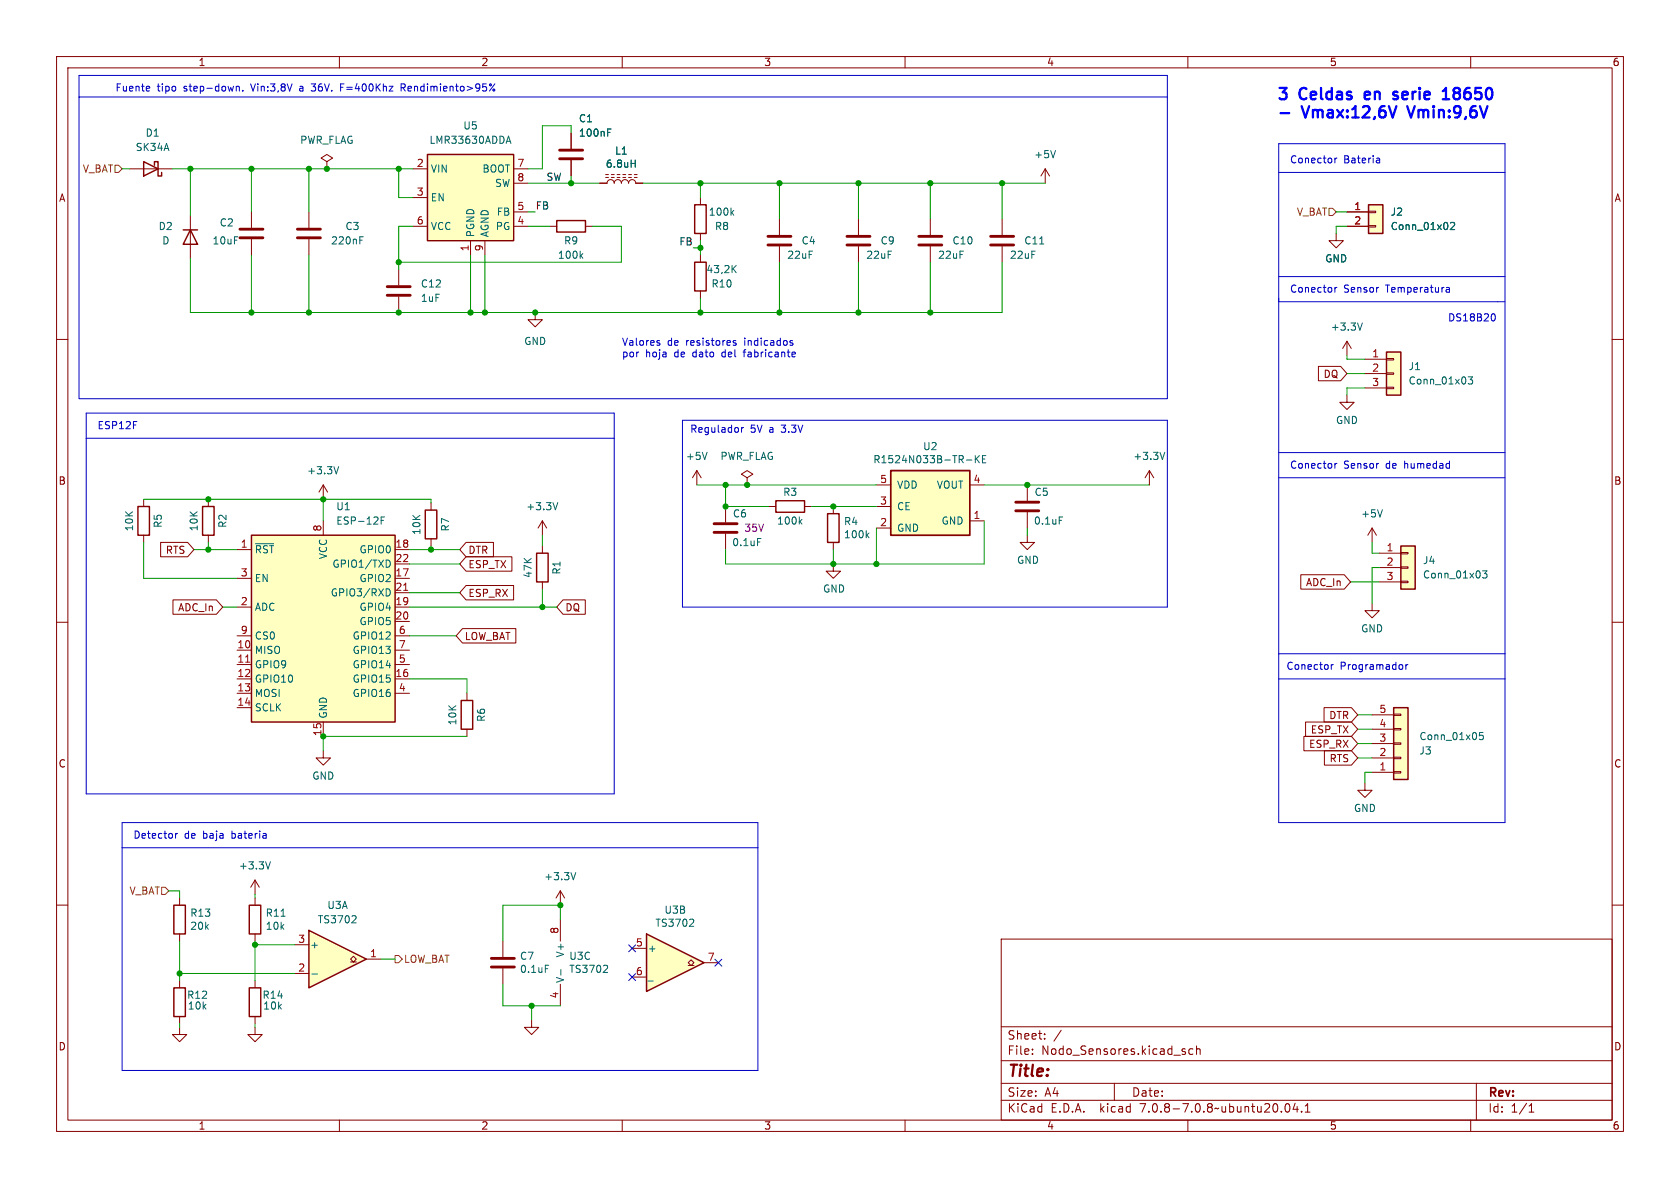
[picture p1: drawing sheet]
<svg xmlns="http://www.w3.org/2000/svg" width="297mm" height="210mm" viewBox="0 0 297 210" stroke-linecap="round" stroke-linejoin="round" font-family="sans-serif">
<g fill="none" stroke="#840000" stroke-width=".18">
<path d="M10 10h277v190h-277zM12 12h273v186h-273zM60 10v2M110 10v2M160 10v2M210 10v2M260 10v2M22.9 29.8h7.6M33.7 38.1v7.6M44.4 37.5v2.8M54.6 37.5v2.8M57.8 28.6l1-.7-1-.6-1 .6 1 .7v1.2"/>
<path d="M57.8 29.8h.1M73 29.8h2.6M73 34.9h2.6M90.8 29.8h2.5M90.8 37.5h2.5M90.8 32.4h2.5M101 23.5v2.8M101 28.3v2.8M10 60h2M44.4 42.3v2.8M54.6 42.3v2.8M70.5 47.6v2.8"/>
<path d="M70.5 52.5v2.7M73 40h2.6M83.2 42.5v2.6M85.7 42.5v2.6M90.8 40h2.5M94.6 55.2v1.3h1.3l-1.3 1.3-1.3-1.3h1.3M285 60h2M181.6 94.6v1.3h1.3l-1.3 1.3-1.3-1.3h1.3M181.6 85.7v2.8M181.6 90.6v2.7M203.2 83.2l-.8 1.3M203.2 83.2v2.5"/>
<path d="M203.2 83.2l.8 1.3M10 110h2M285 110h2M10 160h2M285 160h2M177 166h108v32h-108zM60 198v2M110 198v2M160 198v2M177 194.5h108M177 191.5h108M177 187.5h108"/>
<path d="M177 181.5h108M182.5 186.3v.1M182.5 185.5v.1M184.7 183.6v.1M184.7 182.8v.1M187.6 182.1l-1.3 2M197 191.5v3M209.5 186v.3M210 198v2M210.9 185.5l-.4-.1-.3 .3v.4l.1 .2h.6M211.5 185.5l.2-.1 .4 .1 .1 .9M211.5 184.9v1.5"/>
<path d="M227.3 195.2l.2-.1a.81 .81 0 0 1 .6 .6 .81 .81 0 0 1-.3 .8l-.1 .1a.81 .81 0 0 1-.4-1.4zM229 195l-.4 1.1h.9M229.3 195.6v1M230.1 196.5v.1M230.7 196.6h.9M230.7 195.5l.5-.4v1.5M260 198v2M261 191.5v6.5M270.3 196.6h.9M270.3 195.5l.4-.4v1.5"/>
</g>
<path d="M98.9 28.1h4.1M98.9 26.5h4.1M42.4 42h4.1M42.4 40.5h4.1M52.6 42h4M52.6 40.5h4M68.5 52.2h4M68.5 50.7h4M179.6 88.8h4M179.6 90.3h4" fill="none" stroke="#840000" stroke-width=".51"/>
<path d="M89.6 25h.6M89.9 24.1l.4 1.2M107.4 23.4h.4M107.4 22.8h.6M63.6 42.5h.4M63.6 41.9h.6M205.9 80l-.4 1.2M187.3 91.4h.6" fill="none" stroke="#006464" stroke-width=".18"/>
<path d="M25.4 28.6l2.5 1.2-2.5 1.3zM27.3 29.2v-.6h.6v2.5h.7v-.6M75.6 27.3h15.2v15.2h-15.2zM32.4 40.6h2.5M33.7 40.6l1.2 2.6h-2.5z" fill="none" stroke="#840000" stroke-width=".25"/>
<path d="M75.6 27.3h15.2v15.2h-15.2z" fill="#ffffc2" stroke="#ffffc2" stroke-width=".18"/>
<path d="M114.3 165.1l10.2 5.1-10.2 5.1z" fill="#ffffc2"/>
<g fill="none" stroke="#840000" stroke-width=".25">
<path d="M98.4 39h5.1v2h-5.1zM122.8 36.2h2v5.1h-2zM241.9 36.2h2.6v5.1h-2.6zM245.1 62.2h2.5v7.7h-2.5zM24.4 89.5h2v5.1h-2zM44.4 94.6h25.4v33h-25.4zM137.2 88.5h5v2.1h-5zM146.3 90.8h2v5.1h-2zM247.6 96.5h2.6v7.6h-2.6zM81.5 123.8h2.1v5.1h-2.1zM246.4 125.1h2.5v12.7h-2.5zM30.7 160h2.1v5.1h-2.1z"/>
<path d="M44.1 174.6h2v5.1h-2zM44.1 160h2v5.1h-2zM114.3 165.1l10.2 5.1-10.2 5.1z"/>
</g>
<g fill="none" stroke="#840000" stroke-width=".18">
<path d="M106 32.4h1.3a.64 .64 0 0 1 .6-.6 .64 .64 0 0 1 .7 .6 .64 .64 0 0 1 .6-.6 .64 .64 0 0 1 .7 .6 .64 .64 0 0 1 .6-.6 .64 .64 0 0 1 .6 .6 .64 .64 0 0 1 .7-.6 .64 .64 0 0 1 .6 .6h1.3M107.1 31.4h.5M107.1 30.9h.5M108.1 31.4h.5M108.1 30.9h.5M109.1 31.4h.5M109.1 30.9h.5M110.1 31.4h.5M110.1 30.9h.5M111.1 31.4h.5M111.1 30.9h.5M112.1 31.4h.5"/>
<path d="M112.1 30.9h.5M123.8 34.9v1.3M137.8 38.7v2.8M151.8 38.7v2.8M238.1 37.5h3.8M241.9 39.9h1.3v.2h-1.3zM241.9 37.3h1.3v.3h-1.3zM97.2 40h1.2M103.5 40h1.3M123.8 41.3v1.2M137.8 43.6v2.8M151.8 43.6v2.8"/>
<path d="M236.2 41.3v1.2h1.3l-1.3 1.3-1.3-1.3h1.3M238.1 40h3.8M238.1 69.9v1.2h1.3l-1.3 1.3-1.2-1.3h1.2M238.1 60.3l-.7 1.3M238.1 60.3v2.6M238.1 60.3l.8 1.3M241.3 63.5h3.8M241.3 66h3.8M241.3 68.6h3.8M245.1 68.5h1.3v.2h-1.3zM245.1 65.9h1.3v.3h-1.3zM245.1 63.4h1.3v.2h-1.3z"/>
<path d="M25.4 88.3v1.2M25.4 94.6v1.3M41.9 97.2h2.5M57.1 85.7l-.7 1.3M57.1 85.7v2.6M57.1 92.1v2.5M57.1 85.7l.8 1.3M69.8 97.2h2.6M69.8 99.7h2.6M123.2 83.2l-.8 1.3M123.2 83.2v2.5M123.2 83.2l.8 1.3"/>
<path d="M128.3 89.5v2.8M128.3 94.4v2.8M132.1 84.5l1-.7-1-.6-1 .6 1 .7v1.2M132.1 85.7h.1M135.9 89.5h1.3M142.2 89.5h1.3M147.3 99.7v1.3h1.3l-1.3 1.2-1.3-1.2h1.3M147.3 89.5v1.3M147.3 95.9v1.3M154.9 89.5h2.6M154.9 93.3h2.6M154.9 85.7h2.6"/>
<path d="M171.4 92.1h2.6M171.4 85.7h2.6M242.6 93.3l-.8 1.3M242.6 93.3v2.6M242.6 93.3l.7 1.3M243.8 97.8h3.8M247.6 97.7h1.3v.2h-1.3zM41.9 114.9h2.5M41.9 117.5h2.5M41.9 102.2h2.5M41.9 107.3h2.5M41.9 112.4h2.5"/>
<path d="M69.8 114.9h2.6M69.8 117.5h2.6M69.8 102.2h2.6M69.8 107.3h2.6M69.8 109.9h2.6M69.8 104.8h2.6M69.8 112.4h2.6M242.6 106.7v1.3h1.2l-1.2 1.2-1.3-1.2h1.3M243.8 100.3h3.8M243.8 102.9h3.8M247.6 102.7h1.3v.3h-1.3zM247.6 100.2h1.3v.3h-1.3z"/>
<path d="M41.9 120h2.5M41.9 122.6h2.5M41.9 125.1h2.5M57.1 127.6v2.6M69.8 120h2.6M69.8 122.6h2.6M82.5 122.6v1.2M82.5 128.9v1.3M241.3 138.4v1.3h1.3l-1.3 1.3-1.3-1.3h1.3M242.6 136.5h3.8M242.6 134h3.8M242.6 131.4h3.8"/>
<path d="M242.6 128.9h3.8M242.6 126.4h3.8M246.4 126.2h1.2v.3h-1.2zM246.4 128.8h1.2v.2h-1.2zM246.4 131.3h1.2v.3h-1.2zM246.4 133.9h1.2v.2h-1.2zM246.4 136.4h1.2v.3h-1.2zM31.7 158.8v1.2M45.1 158.8v1.2M99.1 157.5l-.8 1.3M99.1 157.5v2.5M99.1 157.5l.7 1.3"/>
<path d="M31.7 165.1v1.3M45.1 165.1v1.3M45.1 173.4v1.2M45.1 179.7v1.3M88.9 166.4v2.8M88.9 171.2v2.8M99.1 162.6v3.8M99.1 174v3.8M111.8 167.6h2.5M111.8 172.7h2.5M121.7 170.7h.5l-.5-.5 .5-.5 .5 .5-.5 .5h.5M124.5 170.2h2.5"/>
<path d="M31.7 181.6v1.3h1.3l-1.3 1.3-1.2-1.3h1.2M45.1 181.6v1.3h1.3l-1.3 1.3-1.3-1.3h1.3M94 180.3v1.3h1.2l-1.2 1.3-1.3-1.3h1.3"/>
</g>
<g fill="none" stroke="#006464" stroke-width=".18">
<path d="M111.6 28.9h.7M112.3 28.3v1.3M129.4 37.6l.3 .4M129.7 37.2l-.5 .5M256.4 39.4l.5-.1 .3 .4-.8 .9h.8M102.7 45.2l.4 .5M103.1 44.8l-.5 .5M240.8 57.1l-.4 1.3M125 80l-.4 1.2M259.6 66.6h.7l-.4 .5 .4 .1v.6l-.2 .1-.5-.1M45.2 96.1h3.2M59.9 82.5l-.5 1.3"/>
<path d="M67.4 92h.4M68 91.4h-.6v1.3M68.6 99a.68 .68 0 0 1 .4 .6 .68 .68 0 0 1-.4 .7M133.9 95.2h.6M141.4 92.2l.4 .5M141.8 91.8l-.5 .5M153.3 94.6l.3 .5M153.6 94.2l-.5 .5M170.8 81.3h1M172.4 80.5v1.3M172.6 81.1l.5 .7M173.1 80.5l-.7 .8"/>
<path d="M173.7 81.1h.4M174.3 80.5h-.6v1.3h.6M244.4 90.1l-.4 1.3M68.3 104.1a.64 .64 0 0 1 .7 .6 .64 .64 0 0 1-.7 .7M262.1 100.9h.8l-.4 .5 .3 .1v.6l-.2 .1-.5-.1M262.2 129.5h-.6l-.1 .6 .2-.1h.4l.1 .2v.4l-.2 .2-.5-.2M101.8 154.2l-.4 1.3M49.7 162h.7M96.4 170.6h.6M99.2 171.4v1M107.2 170.6l.2 .3v.3l-.8 .7h.8M122.4 162.5l.2 .2v.3l-.7 .7h.7"/>
</g>
<path d="M135.8 43.3h4M135.8 41.8h4M149.7 43.3h4.1M149.7 41.8h4.1M126.2 92.6h4.1M126.2 94.1h4.1M86.9 170.9h4M86.9 169.4h4" fill="none" stroke="#840000" stroke-width=".51"/>
<g fill="#ffffc2" stroke="#ffffc2" stroke-width=".18">
<path d="M241.9 36.2h2.6v5.1h-2.6z"/>
<path d="M245.1 62.2h2.5v7.7h-2.5z"/>
<path d="M247.6 96.5h2.6v7.6h-2.6z"/>
<path d="M157.5 83.2h13.9v11.4h-13.9z"/>
<path d="M246.4 125.1h2.5v12.7h-2.5z"/>
<path d="M44.4 94.6h25.4v33h-25.4z"/>
</g>
<path d="M157.5 83.2h13.9v11.4h-13.9z" fill="none" stroke="#840000" stroke-width=".3"/>
<path d="M43.4 117.1h.7M71.4 104.4h.7" fill="none" stroke="#a90000" stroke-width=".18"/>
<path d="M54.6 164.5l10.2 5-10.2 5.1z" fill="#ffffc2"/>
<path d="M122.8 46.4h2v5h-2zM35.8 89.5h2v5.1h-2zM75.2 90.2h2v5.1h-2zM94.9 97.8h2v5.1h-2zM30.7 174.6h2.1v5.1h-2.1zM54.6 164.5l10.2 5-10.2 5.1z" fill="none" stroke="#840000" stroke-width=".25"/>
<g fill="none" stroke="#840000" stroke-width=".18">
<path d="M101 23.5v2.8M101 28.3v2.8M106 32.4h1.3M112.4 32.4h1.3M164.5 38.7v2.8M177.2 38.7v2.8M184.8 29.8l-.8 1.3M184.8 29.8v2.6M184.8 29.8l.7 1.3M238.1 37.5h3.8M123.8 45.1v1.3M123.8 51.4v1.3"/>
<path d="M164.5 43.6v2.8M177.2 43.6v2.8M238.1 40h3.8M233.1 64.8h3.9l1.1 1.2-1.1 1.3h-3.9zM28.4 95.9h4.8l1.1 1.3-1.1 1.2h-4.8zM36.8 88.3v1.2M36.8 94.6v1.3M76.2 88.9v1.3M76.2 95.3v1.2M82.4 95.9h4.8v2.5h-4.8l-1.1-1.2zM82.4 98.4h8.1v2.6h-8.1l-1.1-1.3zM95.9 92.1l-.8 1.2"/>
<path d="M95.9 92.1v2.5M95.9 96.5v1.3M95.9 92.1l.7 1.2M30.6 106h7.7l1.1 1.3-1.1 1.3h-7.7zM81.8 111.1h9.4v2.6h-9.4l-1.2-1.3zM82.4 103.5h8.4v2.5h-8.4l-1.1-1.2zM95.9 102.9v1.2M99.5 106h4v2.6h-4l-1.1-1.3zM230 101.6h7.6l1.2 1.3-1.2 1.2h-7.6zM57.1 132.7v1.3h1.3l-1.3 1.3-1.2-1.3h1.2M230.5 130.2h8.4l1.1 1.2-1.1 1.3h-8.4zM230.8 127.6h8.1l1.1 1.3-1.1 1.3h-8.1z"/>
<path d="M234.1 125.1h4.8l1.1 1.3-1.1 1.2h-4.8zM234.1 132.7h4.8l1.1 1.3-1.1 1.3h-4.8zM45.1 155.6l-.8 1.2M45.1 155.6v2.5M45.1 155.6l.7 1.2M31.7 173.4v1.2M31.7 179.7v1.3M52.1 172.1h2.5M52.1 167h2.5M62 170.1h.5l-.5-.6 .5-.5 .5 .5-.5 .6h.5M64.8 169.5h2.5"/>
</g>
<g fill="none" stroke="#006464" stroke-width=".18">
<path d="M107.4 23.4h.4M107.4 22.8h.6M111.6 28.9h.7M112.3 28.3v1.3M186.6 26.6l-.4 1.3M256.4 39.4l.5-.1 .3 .4-.8 .9h.8M129.6 47.5l.5 .7M130.1 46.9l-.7 .8M183.8 43.1h.7M98.6 88.8l-.4 1.3M47.8 152.3l-.4 1.3M55.1 172.2h1"/>
<path d="M62.7 161.9l.3 .2-.1 .3-.7 .7h.8"/>
</g>
<path d="M162.4 43.3h4.1M162.4 41.8h4.1M175.1 43.3h4.1M175.1 41.8h4.1" fill="none" stroke="#840000" stroke-width=".51"/>
<path d="M20.3 29.2h.7l.6 .6-.6 .7h-.7zM234.9 36.8h.7l.6 .7-.6 .6h-.7zM28.6 156.8h.6l.6 .7-.6 .6h-.6zM69.8 168.9h.7l.6 .6-.6 .7h-.7z" fill="none" stroke="#725600" stroke-width=".18"/>
<g fill="none" stroke="#0000c2" stroke-width=".18">
<path d="M14 17.1h192.4v53.4h-192.4zM14 17.1v-3.8h192.4v3.8M26.3 15.2l.2 .4-.6 .1M26.4 16l-.1 .1M41.8 15.2v.9M41.8 15.4l.1-.2 .4 .1v.8M42.9 16v.1M55 14.8h.8M55 16l.2 .1M60.2 15.4h.4M60.8 14.8h-.6v1.3M71.2 15.5l.4 .6"/>
<path d="M71.5 14.9l-.6-.1v1.3M71.5 15.4l-.6 .1M87.5 14.8l-1 1.3M226.1 25.4h40v120h-40zM226.1 30.5h40M236 27.9v.9M236.4 27.9l-.4 .3M243.5 27.9l.3 .1 .1 .8M243.9 28.7l-.4 .1M243.9 28.3h-.4M226.1 48.9h40M226.1 53.3h40"/>
<path d="M236 50.8v.9M236.4 50.8l-.4 .3M255.7 50.9h.5v.8M255.7 51.6h.5M256.2 51.1l-.5 .1M263.9 55.5a.68 .68 0 0 1 .5 .6 .68 .68 0 0 1-.5 .6M15.2 73h93.4v67.3h-93.4zM15.2 77.5h93.4M116.3 60.6l.3 .1 .1 .2-.2 .1h-.3M116.3 60.2l.3 .1M120.6 74.3h85.8v33h-85.8zM129.6 60.4l.6 .4-.2 .2h-.4"/>
<path d="M130.1 60.3l-.3-.1-.2 .2M131.1 75.6v.8M131.4 62.2h.4M131.5 75.6l-.4 .2M131.6 61.9l-.1 1.2M139.8 60.6l.3 .1 .1 .2-.2 .1h-.2M139.8 60.2l.3 .1M140.4 62.2l.2 .3-.6 .2M140.6 63l-.2 .1M226.1 84.5h40M226.1 80h40M236 81.9v.9"/>
<path d="M236.4 81.9l-.4 .3M226.1 115.6h40M235.4 117.5v.8M235.7 117.5l-.3 .2M247.7 117.5l.3 .2v.4l-.3 .2M248.5 117.5v.8M248.9 117.5l-.4 .2M226.1 120h40M21.6 145.4h112.4v43.8h-112.4zM21.6 149.9h112.4M31 147.3v.9M31.4 147.3l-.4 .3"/>
<circle cx="87.3" cy="15.9" r=".18"/>
</g>
<g fill="none" stroke="#00f" stroke-width=".4">
<path d="M226.2 15.5h1.2l-.6 .8M230.1 18.8l.7 2 .6-2M231 15.7a.69 .69 0 0 0-1.1 .1M233.5 15.5v1.8M235.4 15.5v2M239.6 18.8v2M241.3 16.3v.2v.9M241.7 18.8h-.4l-.3 .2M242.2 16.7l-.9 .2M245.5 18.8l.7 2 .7-2M247.1 16.3l-.5-.1-.3 .3 .1 .3 .7 .2 .1 .2-.1 .2-.2 .1-.6-.1M248.8 18.8l.6 2 .7-2"/>
<path d="M251 15.5l-.1 .1 .1 .1M251 15.5l.1 .1-.1 .1M251 15.5v.2M255.1 17.5h1.1M255.4 15.8l.2-.3v2M257.1 15.7l.2-.2h.4l.3 .2M259.8 15.5h-.4l-.2 .2M261.6 18.8l.7 2 .7-2M261.8 15.5h-.9l-.1 1M262.9 15.7a.46 .46 0 0 1 .7 0M226.4 20h1.5"/>
</g>
<g fill="none" stroke="#009600" stroke-width=".18">
<path d="M21.6 29.8h1.3M30.5 29.8h42.5M33.7 29.8v8.3M44.4 29.8v7.7M54.6 29.8v7.7M70.5 29.8v5.1h2.5M93.3 32.4h12.7M93.3 37.5h1.3M101 23.5v-1.3h-5.1v7.6h-2.6M101 31.1v1.3M113.7 32.4h71.1M123.8 32.4v2.5"/>
<path d="M137.8 32.4v6.3M151.8 32.4v6.3M164.5 32.4v6.3M177.2 32.4v6.3M236.2 37.5h1.9M33.7 45.7v9.5h143.5v-8.8M44.4 45.1v10.1M54.6 45.1v10.1M73 40h-2.5v7.6M83.2 45.1v10.1M85.7 45.1v10.1M93.3 40h3.9"/>
<path d="M104.8 40h5.1v6.4h-39.4M122.6 43.8h1.2M123.8 42.5v2.6M123.8 52.7v2.5M137.8 46.4v8.8M151.8 46.4v8.8M164.5 46.4v8.8M238.1 40h-1.9v1.3M238.1 62.9v.6h3.2M238.1 66h3.2M241.3 68.6h-3.2v1.3M25.4 95.9v6.3h16.5"/>
<path d="M25.4 88.3h50.8v.6M34.3 97.2h7.6M36.8 95.9v1.3M57.1 88.3v3.8M72.4 99.7h8.9M72.4 97.2h8.9M76.2 96.5v.7M95.9 94.6v1.9M123.2 85.7h31.7M128.3 85.7v3.8h7.6M143.5 89.5h11.4M147.3 97.2v2.5"/>
<path d="M154.9 93.3v6.4M174 92.1v7.6h-45.7v-2.5M174 85.7h29.2M181.6 93.3v1.3M242.6 95.9v1.9h1.2M39.4 107.3h2.5M72.4 104.8h8.9M72.4 107.3h26M72.4 112.4h8.2M95.9 104.1v3.2M238.8 102.9h5M243.8 100.3h-1.2v6.4"/>
<path d="M72.4 120h10.1v2.6M82.5 130.2h-25.4v2.5M240 131.4h2.6M240 134h2.6M240 126.4h2.6M240 128.9h2.6M242.6 136.5h-1.3v1.9M29.8 157.5h1.9v1.3M45.1 158.1v.7M31.7 166.4v7M31.7 172.1h20.4M45.1 166.4v7"/>
<path d="M45.1 167h7M67.3 169.5h2.5M88.9 174v3.8h10.2M94 177.8v2.5M99.1 162.6v-2.6h-10.2v6.4M31.7 181v.6M45.1 181v.6"/>
</g>
<path d="M111.2 167l1.2 1.2M111.2 172.1l1.2 1.2M112.4 167l-1.2 1.2M112.4 172.1l-1.2 1.2M126.4 169.6l1.2 1.2M127.6 169.6l-1.2 1.2" fill="none" stroke="#000084" stroke-width=".18"/>
<g fill="#009600" stroke="#009600" stroke-width=".18">
<circle cx="177.2" cy="32.4" r=".46"/>
<circle cx="164.5" cy="32.4" r=".46"/>
<circle cx="137.8" cy="32.4" r=".46"/>
<circle cx="123.8" cy="32.4" r=".46"/>
<circle cx="123.8" cy="43.8" r=".46"/>
<circle cx="123.8" cy="55.2" r=".46"/>
<circle cx="151.8" cy="32.4" r=".46"/>
<circle cx="137.8" cy="55.2" r=".46"/>
<circle cx="164.5" cy="55.2" r=".46"/>
<circle cx="154.9" cy="99.7" r=".46"/>
<circle cx="151.8" cy="55.2" r=".46"/>
<circle cx="181.6" cy="85.7" r=".46"/>
<circle cx="128.3" cy="89.5" r=".46"/>
<circle cx="128.3" cy="85.7" r=".46"/>
<circle cx="132.1" cy="85.7" r=".46"/>
<circle cx="147.3" cy="89.5" r=".46"/>
<circle cx="147.3" cy="99.7" r=".46"/>
<circle cx="44.4" cy="29.8" r=".46"/>
<circle cx="57.8" cy="29.8" r=".46"/>
<circle cx="54.6" cy="29.8" r=".46"/>
<circle cx="33.7" cy="29.8" r=".46"/>
<circle cx="44.4" cy="55.2" r=".46"/>
<circle cx="99.1" cy="160" r=".46"/>
<circle cx="94" cy="177.8" r=".46"/>
<circle cx="57.1" cy="88.3" r=".46"/>
<circle cx="36.8" cy="97.2" r=".46"/>
<circle cx="36.8" cy="88.3" r=".46"/>
<circle cx="95.9" cy="107.3" r=".46"/>
<circle cx="83.2" cy="55.2" r=".46"/>
<circle cx="85.7" cy="55.2" r=".46"/>
<circle cx="76.2" cy="97.2" r=".46"/>
<circle cx="70.5" cy="55.2" r=".46"/>
<circle cx="54.6" cy="55.2" r=".46"/>
<circle cx="101" cy="32.4" r=".46"/>
<circle cx="94.6" cy="55.2" r=".46"/>
<circle cx="70.5" cy="46.4" r=".46"/>
<circle cx="70.5" cy="29.8" r=".46"/>
<circle cx="45.1" cy="167" r=".46"/>
<circle cx="57.1" cy="130.2" r=".46"/>
<circle cx="31.7" cy="172.1" r=".46"/>
</g>
<g font-size="2.8" fill="#00f">
<text x="225.7" y="18.7">3</text>
<text x="229.9" y="18.7">Celdas</text>
<text x="230.5" y="21.9">Vmax:12,6V</text>
<text x="242.2" y="18.7">en</text>
<text x="248.1" y="18.7">serie</text>
<text x="249.9" y="21.9">Vmin:9,6V</text>
<text x="257.6" y="18.7">18650</text>
</g>
<text font-size="2.8" fill="#840000" x="178" y="190.9">Title:</text>
<g font-size="2.1" fill="#840000">
<text x="178" y="184">Sheet:</text>
<text x="178" y="186.7">File:</text>
<text x="184.1" y="186.7">Nodo_Sensores.kicad_sch</text>
<text x="178" y="196.9">KiCad</text>
<text x="178" y="194.1">Size:</text>
<text x="184.7" y="194.1">A4</text>
<text x="185.7" y="196.9">E.D.A.</text>
<text x="194.6" y="196.9">kicad</text>
<text x="200" y="194.1">Date:</text>
<text x="201.8" y="196.9">7.0.8-7.0.8~ubuntu20.04.1</text>
<text x="263" y="194.3">Rev:</text>
<text x="263" y="196.9">Id:</text>
<text x="267.1" y="196.9">1/1</text>
</g>
<g font-size="1.8" fill="#840000">
<text x="35" y="11.9">1</text>
<text x="85" y="11.9">2</text>
<text x="135" y="11.9">3</text>
<text x="185" y="11.9">4</text>
<text x="235" y="11.9">5</text>
<text x="285" y="11.9">6</text>
<text x="10.3" y="35.9">A</text>
<text x="285.3" y="35.9">A</text>
<text x="233.9" y="67">DQ</text>
<text x="10.3" y="85.9">B</text>
<text x="285.3" y="85.9">B</text>
<text x="29.2" y="98.1">RTS</text>
<text x="82.7" y="98.1">DTR</text>
<text x="82.7" y="100.6">ESP_TX</text>
<text x="82.7" y="105.7">ESP_RX</text>
<text x="230.8" y="103.8">ADC_In</text>
<text x="31.4" y="108.3">ADC_In</text>
<text x="82.1" y="113.3">LOW_BAT</text>
<text x="99.9" y="108.3">DQ</text>
<text x="231.6" y="129.9">ESP_TX</text>
<text x="234.9" y="127.3">DTR</text>
<text x="10.3" y="135.9">C</text>
<text x="231.3" y="132.4">ESP_RX</text>
<text x="235" y="134.9">RTS</text>
<text x="285.3" y="135.9">C</text>
<text x="10.3" y="185.9">D</text>
<text x="285.3" y="185.9">D</text>
<text x="35" y="199.9">1</text>
<text x="85" y="199.9">2</text>
<text x="135" y="199.9">3</text>
<text x="185" y="199.9">4</text>
<text x="235" y="199.9">5</text>
<text x="285" y="199.9">6</text>
</g>
<g font-size="1.8" fill="#0000c2">
<text x="20.3" y="16.3">Fuente</text>
<text x="27.8" y="16.3">tipo</text>
<text x="32.6" y="16.3">step-down.</text>
<text x="44.7" y="16.3">Vin:3,8V</text>
<text x="53.4" y="16.3">a</text>
<text x="55.7" y="16.3">36V.</text>
<text x="61" y="16.3">F=400Khz</text>
<text x="71.9" y="16.3">Rendimiento&gt;95%</text>
<text x="228" y="29">Conector</text>
<text x="237.5" y="29">Bateria</text>
<text x="228" y="51.8">Conector</text>
<text x="237.5" y="51.8">Sensor</text>
<text x="245.1" y="51.8">Temperatura</text>
<text x="255.9" y="56.9">DS18B20</text>
<text x="109.9" y="61.2">Valores</text>
<text x="109.9" y="63.3">por</text>
<text x="114.1" y="63.3">hoja</text>
<text x="118" y="61.2">de</text>
<text x="119.3" y="63.3">de</text>
<text x="121.4" y="61.2">resistores</text>
<text x="122.7" y="63.3">dato</text>
<text x="128.1" y="63.3">del</text>
<text x="131.9" y="61.2">indicados</text>
<text x="132.2" y="63.3">fabricante</text>
<text x="17.1" y="76">ESP12F</text>
<text x="121.9" y="76.6">Regulador</text>
<text x="132.6" y="76.6">5V</text>
<text x="136.1" y="76.6">a</text>
<text x="138.4" y="76.6">3.3V</text>
<text x="228" y="82.9">Conector</text>
<text x="237.5" y="82.9">Sensor</text>
<text x="245.1" y="82.9">de</text>
<text x="248.5" y="82.9">humedad</text>
<text x="227.3" y="118.5">Conector</text>
<text x="236.9" y="118.5">Programador</text>
<text x="23.5" y="148.3">Detector</text>
<text x="32.6" y="148.3">de</text>
<text x="36" y="148.3">baja</text>
<text x="41.2" y="148.3">bateria</text>
</g>
<g font-size="1.8" fill="#006464">
<text x="81.8" y="23.1">U5</text>
<text x="102.2" y="21.8">C1</text>
<text x="23.9" y="26.9">SK34A</text>
<text x="25.6" y="24.4">D1</text>
<text x="53" y="25.6">PWR_FLAG</text>
<text x="75.8" y="25.6">LMR33630ADDA</text>
<text x="102.2" y="24.4">100nF</text>
<text x="107" y="29.8">6.8uH</text>
<text x="108.6" y="27.5">L1</text>
<text x="182.7" y="28.2">+5V</text>
<text x="76.1" y="30.7">VIN</text>
<text x="76.1" y="35.8">EN</text>
<text x="85.2" y="30.7">BOOT</text>
<text x="87.4" y="33.2">SW</text>
<text x="27.9" y="40.9">D2</text>
<text x="38.7" y="40.2">C2</text>
<text x="61" y="40.9">C3</text>
<text x="76.1" y="40.9">VCC</text>
<text x="87.6" y="40.9">PG</text>
<text x="87.7" y="38.3">FB</text>
<text x="125.2" y="38.3">100k</text>
<text x="126.3" y="40.9">R8</text>
<text x="245.8" y="38.3">J2</text>
<text x="245.8" y="40.9">Conn_01x02</text>
<text x="28.6" y="43.4">D</text>
<text x="37.5" y="43.4">10uF</text>
<text x="58.4" y="43.4">220nF</text>
<text x="84" y="42" transform="rotate(-90 84 42)">PGND</text>
<text x="86.6" y="42" transform="rotate(-90 86.6 42)">AGND</text>
<text x="98.5" y="45.9">100k</text>
<text x="99.6" y="43.4">R9</text>
<text x="139.1" y="45.9">22uF</text>
<text x="141.6" y="43.4">C4</text>
<text x="153" y="45.9">22uF</text>
<text x="155.6" y="43.4">C9</text>
<text x="165.7" y="45.9">22uF</text>
<text x="168.3" y="43.4">C10</text>
<text x="178.4" y="45.9">22uF</text>
<text x="181" y="43.4">C11</text>
<text x="234.2" y="46.6">GND</text>
<text x="74.3" y="53.6">1uF</text>
<text x="74.3" y="51">C12</text>
<text x="124.8" y="48.5">43,2K</text>
<text x="125.7" y="51">R10</text>
<text x="235.2" y="58.6">+3.3V</text>
<text x="92.6" y="61.2">GND</text>
<text x="248.9" y="65.6">J1</text>
<text x="248.9" y="68.2">Conn_01x03</text>
<text x="236.1" y="75.2">GND</text>
<text x="121.2" y="81.5">+5V</text>
<text x="127.3" y="81.5">PWR_FLAG</text>
<text x="154.3" y="82.1">R1524N033B-TR-KE</text>
<text x="163.1" y="79.8">U2</text>
<text x="200.3" y="81.5">+3.3V</text>
<text x="54.2" y="84">+3.3V</text>
<text x="138.4" y="87.9">R3</text>
<text x="158.5" y="86.6">VDD</text>
<text x="165.5" y="86.6">VOUT</text>
<text x="182.8" y="87.9">C5</text>
<text x="23.7" y="94" transform="rotate(-90 23.7 94)">10K</text>
<text x="28.8" y="93.4" transform="rotate(-90 28.8 93.4)">R5</text>
<text x="35.2" y="94" transform="rotate(-90 35.2 94)">10K</text>
<text x="40.2" y="93.4" transform="rotate(-90 40.2 93.4)">R2</text>
<text x="59.4" y="90.4">U1</text>
<text x="59.4" y="92.9">ESP-12F</text>
<text x="74.5" y="94.7" transform="rotate(-90 74.5 94.7)">10K</text>
<text x="79.6" y="94.1" transform="rotate(-90 79.6 94.1)">R7</text>
<text x="92.9" y="90.4">+3.3V</text>
<text x="129.5" y="91.7">C6</text>
<text x="137.3" y="92.9">100k</text>
<text x="149.1" y="93">R4</text>
<text x="149.1" y="95.4">100k</text>
<text x="158.5" y="94.2">GND</text>
<text x="158.5" y="90.4">CE</text>
<text x="166.4" y="92.9">GND</text>
<text x="182.7" y="92.9">0.1uF</text>
<text x="240.5" y="91.7">+5V</text>
<text x="45" y="98">~{RST}</text>
<text x="58" y="99" transform="rotate(-90 58 99)">VCC</text>
<text x="58.7" y="100.6">GPIO1/TXD</text>
<text x="63.5" y="98">GPIO0</text>
<text x="99.3" y="101.7" transform="rotate(-90 99.3 101.7)">R1</text>
<text x="129.3" y="96.7">0.1uF</text>
<text x="179.7" y="99.9">GND</text>
<text x="251.5" y="99.9">J4</text>
<text x="45" y="103.1">EN</text>
<text x="58.4" y="105.6">GPIO3/RXD</text>
<text x="63.5" y="103.1">GPIO2</text>
<text x="94.2" y="102.3" transform="rotate(-90 94.2 102.3)">47K</text>
<text x="145.4" y="105">GND</text>
<text x="251.5" y="102.5">Conn_01x03</text>
<text x="45" y="108.2">ADC</text>
<text x="45" y="113.3">CS0</text>
<text x="62.2" y="113.3">GPIO12</text>
<text x="63.5" y="108.2">GPIO4</text>
<text x="63.5" y="110.7">GPIO5</text>
<text x="240.5" y="112">GND</text>
<text x="45" y="115.8">MISO</text>
<text x="45" y="118.3">GPIO9</text>
<text x="62.2" y="118.3">GPIO14</text>
<text x="62.2" y="115.8">GPIO13</text>
<text x="45" y="120.9">GPIO10</text>
<text x="45" y="123.4">MOSI</text>
<text x="45" y="126">SCLK</text>
<text x="62.2" y="120.9">GPIO15</text>
<text x="62.2" y="123.4">GPIO16</text>
<text x="58" y="127.1" transform="rotate(-90 58 127.1)">GND</text>
<text x="80.9" y="128.3" transform="rotate(-90 80.9 128.3)">10K</text>
<text x="86" y="127.7" transform="rotate(-90 86 127.7)">R6</text>
<text x="250.8" y="131">Conn_01x05</text>
<text x="250.8" y="133.6">J3</text>
<text x="55.1" y="138">GND</text>
<text x="239.3" y="143.7">GND</text>
<text x="42.1" y="153.9">+3.3V</text>
<text x="96.1" y="155.8">+3.3V</text>
<text x="57.8" y="160.9">U3A</text>
<text x="117.4" y="161.7">U3B</text>
<text x="33.5" y="164.6">20k</text>
<text x="33.5" y="162.3">R13</text>
<text x="46.9" y="164.6">10k</text>
<text x="46.9" y="162.3">R11</text>
<text x="54.7" y="167.9">+</text>
<text x="56.1" y="163.4">TS3702</text>
<text x="115.8" y="164">TS3702</text>
<text x="91.8" y="169.9">C7</text>
<text x="91.8" y="172.2">0.1uF</text>
<text x="99.9" y="173.9" transform="rotate(-90 99.9 173.9)">V-</text>
<text x="99.9" y="169.4" transform="rotate(-90 99.9 169.4)">V+</text>
<text x="100.5" y="172.2">TS3702</text>
<text x="100.5" y="169.9">U3C</text>
<text x="114.4" y="168.5">+</text>
<text x="114.4" y="173.6">_</text>
<text x="33" y="176.8">R12</text>
<text x="33.1" y="178.7">10k</text>
<text x="46.3" y="176.8">R14</text>
<text x="46.4" y="178.7">10k</text>
</g>
<g font-size="1.8" fill="#a90000">
<text x="73.6" y="29.6">2</text>
<text x="91.4" y="29.6">7</text>
<text x="73.6" y="34.7">3</text>
<text x="91.4" y="32.1">8</text>
<text x="73.6" y="39.8">6</text>
<text x="91.4" y="39.8">4</text>
<text x="91.4" y="37.2">5</text>
<text x="239.3" y="37.2">1</text>
<text x="239.3" y="39.8">2</text>
<text x="82.9" y="44.5" transform="rotate(-90 82.9 44.5)">1</text>
<text x="85.5" y="44.5" transform="rotate(-90 85.5 44.5)">9</text>
<text x="242.5" y="63.2">1</text>
<text x="242.5" y="65.8">2</text>
<text x="242.5" y="68.3">3</text>
<text x="155.5" y="89.3">3</text>
<text x="155.5" y="85.5">5</text>
<text x="172" y="85.5">4</text>
<text x="56.9" y="94.1" transform="rotate(-90 56.9 94.1)">8</text>
<text x="155.5" y="93.1">2</text>
<text x="172" y="91.8">1</text>
<text x="42.5" y="96.9">1</text>
<text x="42.5" y="102">3</text>
<text x="69.8" y="102">17</text>
<text x="69.8" y="96.9">18</text>
<text x="69.8" y="99.4">22</text>
<text x="245" y="97.5">1</text>
<text x="245" y="100.1">2</text>
<text x="42.5" y="107.1">2</text>
<text x="69.8" y="107.1">19</text>
<text x="69.8" y="104.5">21</text>
<text x="245" y="102.6">3</text>
<text x="42.5" y="112.1">9</text>
<text x="69.8" y="109.6">20</text>
<text x="70.4" y="112.1">6</text>
<text x="41.9" y="114.7">10</text>
<text x="41.9" y="117.2">11</text>
<text x="41.9" y="119.8">12</text>
<text x="69.8" y="119.8">16</text>
<text x="70.4" y="117.2">5</text>
<text x="70.4" y="114.7">7</text>
<text x="41.9" y="122.3">13</text>
<text x="41.9" y="124.8">14</text>
<text x="70.4" y="122.3">4</text>
<text x="56.9" y="130.2" transform="rotate(-90 56.9 130.2)">15</text>
<text x="243.8" y="131.2">3</text>
<text x="243.8" y="128.7">4</text>
<text x="243.8" y="126.1">5</text>
<text x="243.8" y="136.3">1</text>
<text x="243.8" y="133.7">2</text>
<text x="52.6" y="166.8">3</text>
<text x="98.8" y="165.2" transform="rotate(-90 98.8 165.2)">8</text>
<text x="112.3" y="167.4">5</text>
<text x="52.6" y="171.8">2</text>
<text x="65.3" y="169.3">1</text>
<text x="112.3" y="172.5">6</text>
<text x="125" y="169.9">7</text>
<text x="98.8" y="176.6" transform="rotate(-90 98.8 176.6)">4</text>
</g>
<g font-size="1.8" fill="#725600">
<text x="14.5" y="30.7">V_BAT</text>
<text x="229.2" y="38.3">V_BAT</text>
<text x="22.8" y="158.3">V_BAT</text>
<text x="71.3" y="170.4">LOW_BAT</text>
</g>
<g font-size="1.8" fill="#0f0f0f">
<text x="96.5" y="32">SW</text>
<text x="94.6" y="37.1">FB</text>
<text x="120" y="43.5">FB</text>
</g>
<text font-size="1.8" fill="#840084" x="131.5" y="94.2">35V</text>
</svg>
